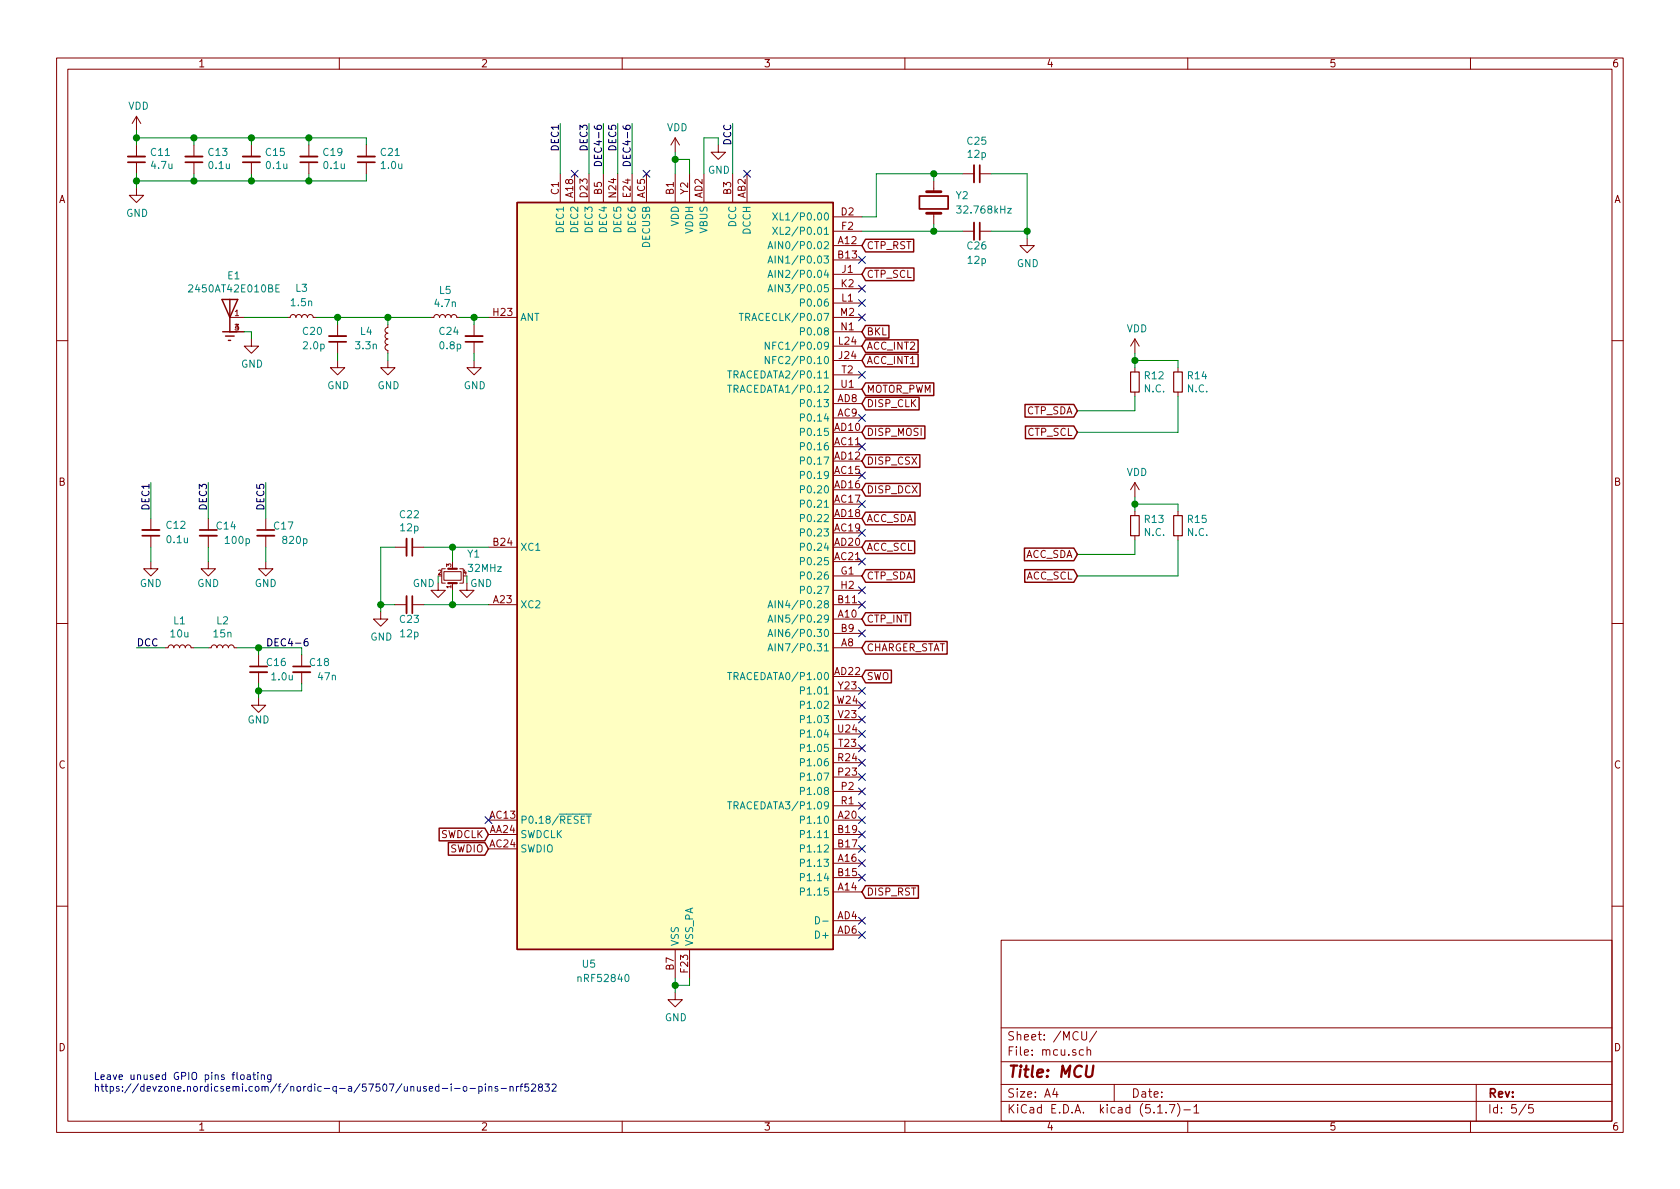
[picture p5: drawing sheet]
<svg xmlns="http://www.w3.org/2000/svg" width="297mm" height="210mm" viewBox="0 0 297 210" stroke-linecap="round" stroke-linejoin="round" font-family="sans-serif">
<g fill="none" stroke="#840000" stroke-width=".18">
<path d="M10 10.3h277v189.9h-277zM12 12.2h273v186.1h-273zM60 10.3v1.9M110 10.3v1.9M160 10.3v1.9M210 10.3v1.9M260 10.3v1.9M24.1 33.3v1.2h1.3l-1.3 1.3-1.2-1.3h1.2M24.1 20.6l-.7 1.2M24.1 20.6v2.5M24.1 25.6v2.1M24.1 28.7v2"/>
<path d="M24.1 20.6l.8 1.2M34.3 25.6v2.1M34.3 28.7v2M44.4 25.6v2.1M44.4 28.7v2M54.6 25.6v2.1M54.6 28.7v2M64.8 25.6v2.1M64.8 28.7v2M99.1 30.7v5.1M101.6 30.7v5.1M104.1 30.7v5.1"/>
<path d="M106.7 30.7v5.1M109.2 30.7v5.1M111.8 30.7v5.1M114.3 30.7v5.1M119.4 24.4v2.5M119.4 30.7v5.1M119.4 24.4l-.8 1.2M119.4 24.4l.7 1.2M121.9 30.7v5.1M124.5 30.7v5.1M127 25.6v1.3h1.3l-1.3 1.3-1.3-1.3h1.3M129.5 30.7v5.1"/>
<path d="M132.1 30.7v5.1M147.3 38.3h5.1M165.1 32v1.9M165.1 37.7v1.9M170.2 30.7h2M173.2 30.7h2.1M40.6 56.1h2.6M40.6 58.7h2.6M44.4 59.9v1.3h1.3l-1.3 1.3-1.2-1.3h1.2M50.8 56.1h.5l.1-.3 .3-.2 .4 .1 .2 .4 .2-.3 .2-.2 .5 .1 .1 .4 .2-.3 .2-.2 .5 .1 .2 .4 .1-.3 .3-.2 .4 .1 .2 .4h.5M59.7 57.4v2M68.6 57.4v.5l-.3 .1-.2 .3 .1 .4 .4 .2-.3 .1-.2 .4 .1 .3 .4 .2-.3 .1-.2 .4 .1 .4 .4 .2-.3 .1-.2 .3 .1 .4 .4 .2v.5"/>
<path d="M76.2 56.1h.5l.1-.3 .3-.2 .4 .1 .2 .4 .2-.3 .2-.2 .5 .1 .1 .4 .2-.3 .2-.2 .5 .1 .2 .4 .1-.3 .3-.2 .4 .1 .2 .4h.5M83.8 57.4v2M86.4 56.1h5M147.3 40.9h5.1M147.3 43.4h5.1M147.3 46h5.1M147.3 56.1h5.1M147.3 48.5h5.1M147.3 51h5.1M147.3 53.6h5.1M147.3 58.7h5.1M170.2 40.9h2"/>
<path d="M173.2 40.9h2.1M181.6 42.2v1.2h1.3l-1.3 1.3-1.3-1.3h1.3M200.7 59.9v2.6M200.7 59.9l-.8 1.3M200.7 59.9l.7 1.3M10 60.2h2M59.7 63.7v1.3h1.3l-1.3 1.3-1.3-1.3h1.3M59.7 60.4v2.1M68.6 63.7v1.3h1.2l-1.2 1.3-1.3-1.3h1.3M83.8 63.7v1.3h1.3l-1.3 1.3-1.3-1.3h1.3M83.8 60.4v2.1M147.3 79h5.1"/>
<path d="M147.3 73.9h5.1M147.3 76.4h5.1M147.3 71.4h5.1M147.3 63.7h5.1M147.3 61.2h5.1M147.3 66.3h5.1M147.3 68.8h5.1M200.7 65v.8M200.7 69.3v.8M208.3 65v.8M208.3 69.3v.8M285 60.2h2"/>
<path d="M26.7 99.3v1.3h1.2l-1.2 1.2-1.3-1.2h1.3M26.7 91.7v2M26.7 94.7v2.1M36.8 99.3v1.3h1.3l-1.3 1.2-1.2-1.2h1.2M36.8 91.7v2M36.8 94.7v2.1M47 99.3v1.3h1.3l-1.3 1.2-1.3-1.2h1.3M47 91.7v2M47 94.7v2.1M69.8 96.8h2.1M72.9 96.8h2M80 99.3v1.3"/>
<path d="M86.4 96.8h5M147.3 84.1h5.1M147.3 89.1h5.1M147.3 94.2h5.1M147.3 99.3h5.1M147.3 81.5h5.1M147.3 86.6h5.1M147.3 91.7h5.1M147.3 96.8h5.1M200.7 85.3v2.6M200.7 90.4v.8M200.7 94.7v.8"/>
<path d="M200.7 85.3l-.8 1.3M200.7 85.3l.7 1.3M208.3 90.4v.8M208.3 94.7v.8M10 110.3h2M29.2 114.5h.5l.1-.3 .3-.2 .5 .2 .1 .3 .2-.3 .2-.2 .5 .2 .1 .3 .2-.3 .3-.2 .4 .2 .2 .3 .1-.3 .3-.2 .4 .2 .2 .3h.5M36.8 114.5h.5l.2-.3 .2-.2 .5 .2 .2 .3 .1-.3 .3-.2 .4 .2 .2 .3 .1-.3 .3-.2 .4 .2 .2 .3 .1-.3 .3-.2 .4 .2 .2 .3h.5M45.7 115.8v2.1M45.7 118.9v2M53.3 115.8v2.1M53.3 118.9v2M67.3 108.2v1.3h1.3l-1.3 1.2-1.3-1.2h1.3"/>
<path d="M69.8 106.9h2.1M72.9 106.9h2M77.5 103.1v1.3h1.2l-1.2 1.3-1.3-1.3h1.3M78.5 101.1h3v1.5h-3zM78.7 100.6h-.6v2.5h.6M80 103.1v1.3M81.3 100.6h.6v2.5h-.6M82.5 103.1v1.3h1.3l-1.3 1.3-1.2-1.3h1.2M86.4 106.9h5M147.3 109.5h5.1M147.3 106.9h5.1M147.3 114.5h5.1"/>
<path d="M147.3 119.6h5.1M147.3 112h5.1M147.3 101.8h5.1M147.3 104.4h5.1M285 110.3h2M45.7 123.4v1.3h1.3l-1.3 1.3-1.3-1.3h1.3M147.3 139.9h5.1M147.3 137.4h5.1M147.3 134.9h5.1M147.3 132.3h5.1M147.3 129.8h5.1M147.3 127.2h5.1"/>
<path d="M147.3 124.7h5.1M147.3 122.2h5.1M86.4 145h5M86.4 147.6h5M86.4 150.1h5M147.3 157.7h5.1M147.3 152.6h5.1M147.3 145h5.1M147.3 147.6h5.1M147.3 150.1h5.1M147.3 155.2h5.1M147.3 142.5h5.1"/>
<path d="M10 160.2h2M119.4 175.5v1.3h1.2l-1.2 1.2-1.3-1.2h1.3M119.4 167.9v5.1M121.9 167.9v5.1M147.3 162.8h5.1M147.3 165.3h5.1M177 166.3h108v32h-108zM285 160.2h2M60 198.3v1.9M110 198.3v1.9M160 198.3v1.9M177 194.8h108"/>
<path d="M177 191.8h108M177 187.8h108M177 181.8h108M186.5 192.5l-.4 1h1M186.8 193v1M191.3 182.4v1.2l.3 .3h.2l.3-.3v-1.2M191.6 185.7l-.5-.1-.3 .3 .1 .6 .2 .1 .5-.1M192.2 185.7l.2-.1 .4 .1v.9M192.2 185.1v1.5M193.9 182.3l-1.3 2M197 191.8v3M204.7 196.8h.8"/>
<path d="M206.2 196.7v.1M206.8 195.3h.9l-.6 1.5M208.2 195.1a1.71 1.71 0 0 1 0 2.3M209.3 196.3h1.2M210 198.3v1.9M211.1 195.8l.4-.5v1.5M211.1 196.8h.9M260 198.3v1.9M261 191.8v6.5M269.8 195.2l-1.2 2M271 195.3h-.7v.7l.2-.1 .5 .1 .1 .2-.1 .5-.2 .1-.5-.1"/>
</g>
<path d="M192.2 188.4l-.2 1.7 .1 .2a.66 .66 0 0 0 1-.2l.2-1.7" fill="none" stroke="#840000" stroke-width=".41"/>
<path d="M199.9 65.8h1.5v3.5h-1.5zM207.5 65.8h1.5v3.5h-1.5zM199.9 91.2h1.5v3.5h-1.5zM207.5 91.2h1.5v3.5h-1.5z" fill="none" stroke="#840000" stroke-width=".2"/>
<g fill="none" stroke="#840000" stroke-width=".33">
<path d="M22.6 27.7h3.1M32.8 27.7h3M42.9 27.7h3.1M53.1 27.7h3M63.2 27.7h3.1M172.2 29.2v3.1M172.2 39.4v3M58.2 59.4h3M82.3 59.4h3M25.1 93.7h3.1M35.3 94.7h3.1M45.5 94.7h3"/>
<path d="M71.9 95.2v3.1M44.2 118.9h3M51.8 118.9h3.1M71.9 105.4v3.1"/>
</g>
<g fill="none" stroke="#840000" stroke-width=".3">
<path d="M22.6 28.7h3.1M32.8 28.7h3M42.9 28.7h3.1M53.1 28.7h3M63.2 28.7h3.1M162.6 34.7h5v2.3h-5zM173.2 29.2v3.1M173.2 39.4v3M58.2 60.4h3M82.3 60.4h3M25.1 94.7h3.1M35.3 93.7h3.1"/>
<path d="M45.5 93.7h3M72.9 95.2v3.1M44.2 117.9h3M51.8 117.9h3.1M72.9 105.4v3.1"/>
</g>
<path d="M91.4 35.8h55.9v132.1h-55.9z" fill="#ffffc2" stroke="#ffffc2" stroke-width=".18"/>
<g fill="none" stroke="#840000" stroke-width=".25">
<path d="M91.4 35.8h55.9v132.1h-55.9zM39.2 53h2.8l-1.4 3.1zM39.4 58.7h2.5M39.9 59.4h1.5M40.6 53v5.7M153 47.4h8.6v2.2h-8.6l-.6-1.1zM153 57.6h4.2v2.2h-4.2l-.6-1.1zM153 42.3h8.5v2.2h-8.5l-.6-1.1zM40.4 60.2h.4M153 67.7h12.1v2.2h-12.1l-.6-1.1zM153 75.3h10.5v2.3h-10.5l-.6-1.2zM153 70.3h9.5v2.2h-9.5l-.6-1.1z"/>
<path d="M153 62.6h9.3v2.3h-9.3l-.6-1.2zM153 60.1h9.3v2.2h-9.3l-.6-1.1zM181.2 71.5h8.7l.6 1.1-.6 1.2h-8.7zM181.3 75.3h8.6l.6 1.1-.6 1.2h-8.6zM153 85.5h9.7v2.2h-9.7l-.6-1.1zM153 80.4h9.6v2.2h-9.6l-.6-1.1zM153 90.6h8.8v2.2h-8.8l-.6-1.1zM153 95.7h8.7v2.2h-8.7l-.6-1.1zM181.1 96.9h8.8l.6 1.1-.6 1.2h-8.8zM153 100.7h8.7v2.3h-8.7l-.6-1.2zM153 108.4h8v2.2h-8l-.6-1.1zM153 113.4h14.5v2.3h-14.5l-.6-1.2z"/>
<path d="M153 118.5h4.6v2.2h-4.6l-.6-1.1zM181.2 100.7h8.7l.6 1.1-.6 1.2h-8.7zM77.6 146.5h8.1l.7 1.1-.7 1.1h-8.1zM79.3 149h6.4l.7 1.1-.7 1.1h-6.4zM153 156.6h9.4v2.2h-9.4l-.6-1.1z"/>
</g>
<g fill="none" stroke="#008484" stroke-width=".18">
<path d="M136.6 37.6l.9 1.3M137.5 37.6l-.9 1.3M169.1 36.4h.8l-.4 .5 .4 .1v.6l-.2 .1-.6-.1M178.2 36.8h.6l-.6 .9h.6M33.4 50.5l.4-.1 .3 .3-.8 .9h.8M48.8 51h.4M49.4 50.4h-.6v1.2h.6M130.7 55.4h.7M131.1 55.4v1.3M135.8 44l.4-1.3 .4 1.3M135.8 46.5l.4-1.2 .4 1.2M135.8 49.1l.4-1.3 .4 1.3"/>
<path d="M135.8 51.6l.4-1.3 .4 1.3M135.9 43.6h.6M135.9 46.2h.6M135.9 48.7h.6M135.9 51.3h.6M136.6 40.2l.9 1.2M137.1 42.7v1.3M137.1 45.3v1.2M137.1 47.8v1.3M137.1 50.3v1.3M137.5 40.2l-.9 1.2M141.5 53.5h.6l.1-.5-.2-.1h-.5v1.2"/>
<path d="M141.5 58.6h.6l.1-.5-.2-.1h-.5v1.2M128.7 65.6h.7M128.7 68.1h.7M129 65.6v1.2M129 68.1v1.3M136 63v1.3l-.7-1.3v1.3M136 60.5v1.3l-.7-1.3v1.3M141.5 78.9h.6l.1-.5-.2-.1h-.5v1.2M141.5 73.9l.6-.1 .1-.5-.2-.1h-.5v1.3M141.5 76.4l.6-.1 .1-.4-.2-.2h-.5v1.3M141.5 71.3h.6l.1-.5-.2-.1h-.5v1.2M141.5 84h.6l.1-.5-.2-.1h-.5v1.2"/>
<path d="M141.5 89.1l.6-.1 .1-.4-.2-.2h-.5v1.3M141.5 94.2l.6-.1 .1-.5-.2-.1h-.5v1.3M141.5 99.3l.6-.1 .1-.5-.2-.1h-.5v1.3M141.5 81.5l.6-.1 .1-.5-.2-.1h-.5v1.3M141.5 86.6l.6-.1 .1-.5-.2-.1h-.5v1.3M141.5 91.6h.6l.1-.5-.2-.1h-.5v1.2M141.5 96.7h.6l.1-.5-.2-.1h-.5v1.2M128.7 118.9h.7M129 118.9v1.3M135.8 110l.4-1.2 .4 1.2M135.8 115.1l.4-1.3 .4 1.3M135.8 107.5l.4-1.3 .4 1.3"/>
<path d="M135.8 112.6l.4-1.3 .4 1.3M135.9 109.7h.6M135.9 114.8h.6M135.9 107.1h.6M135.9 112.2h.6M137.1 106.2v1.3M137.1 108.8v1.2M137.1 111.3v1.3M137.1 113.8v1.3M141.5 101.8l.6-.1 .1-.4-.2-.2h-.5v1.3M141.5 104.3h.6l.1-.5-.2-.1h-.5v1.2M141.5 139.9l.6-.1 .1-.4-.2-.2h-.5v1.3"/>
<path d="M141.5 137.4l.6-.1 .1-.5-.2-.1h-.5v1.3M141.5 134.8h.6l.1-.5-.2-.1h-.5v1.2M141.5 132.3l.6-.1 .1-.5-.2-.1h-.5v1.3M141.5 129.7h.6l.1-.5-.2-.1h-.5v1.2M141.5 127.2l.6-.1 .1-.4-.2-.2h-.5v1.3M141.5 124.7l.6-.1 .1-.5-.2-.1h-.5v1.3M141.5 122.1h.6l.1-.5-.2-.1h-.5v1.2M102.5 144h2.1M103.7 144.3h.8M104.1 144.3v1.3M128.7 141.8h.7M129 141.8v1.2"/>
<path d="M141.5 157.7l.6-.1 .1-.5-.2-.1h-.5v1.3M141.5 152.6l.6-.1 .1-.4-.2-.2h-.5v1.3M141.5 145l.6-.1 .1-.5-.2-.1h-.5v1.3M141.5 155.1h.6l.1-.5-.2-.1h-.5v1.2M141.5 150.1l.6-.1 .1-.5-.2-.1h-.5v1.3M141.5 147.5h.6l.1-.5-.2-.1h-.5v1.2M144.2 162.1a.64 .64 0 0 1 .7 .6 .64 .64 0 0 1-.7 .7zM145.5 162.9h.9"/>
</g>
<path d="M163.8 33.9h2.6M163.8 37.7h2.6" fill="none" stroke="#840000" stroke-width=".51"/>
<path d="M79.2 103.1h1.6M79.2 100.6h1.6" fill="none" stroke="#840000" stroke-width=".38"/>
<g fill="none" stroke="#008400" stroke-width=".18">
<path d="M24.1 24.4h40.7v1.2M24.1 23.1v2.5M24.1 30.7v2.6M34.3 24.4v1.2M34.3 30.7v1.3M44.4 24.4v1.2M44.4 30.7v1.3M54.6 24.4v1.2M54.6 30.7v1.3M64.8 30.7v1.3h-40.7M99.1 21.8v8.9M104.1 21.8v8.9"/>
<path d="M106.7 21.8v8.9M109.2 21.8v8.9M111.8 21.8v8.9M119.4 28.2h2.5v2.5M119.4 26.9v3.8M127 25.6v-1.2h-2.5v6.3M129.5 21.8v8.9M165.1 30.7v1.3M165.1 39.6v1.3M170.2 30.7h-15.3v7.6h-2.5M175.3 30.7h6.3v11.5M43.2 56.1h7.6"/>
<path d="M43.2 58.7h1.2v1.2M55.9 56.1h20.3M59.7 56.1v1.3M68.6 56.1v1.3M81.3 56.1h5.1M83.8 56.1v1.3M152.4 40.9h17.8M175.3 40.9h6.3M59.7 62.5v1.2M68.6 62.5v1.2M83.8 62.5v1.2M200.7 62.5v2.5"/>
<path d="M200.7 70.1v2.5h-10.2M200.7 63.7h7.6v1.3M208.3 70.1v6.3h-17.8M26.7 85.3v6.4M26.7 96.8v2.5M36.8 85.3v6.4M36.8 96.8v2.5M47 85.3v6.4M47 96.8v2.5M69.8 96.8h-2.5v11.4M74.9 96.8h11.5M80 96.8v2.5"/>
<path d="M200.7 87.9v2.5M200.7 95.5v2.5h-10.2M200.7 89.1h7.6v1.3M208.3 95.5v6.3h-17.8M24.1 114.5h5.1M34.3 114.5h2.5M41.9 114.5h11.4v1.3M45.7 114.5v1.3M67.3 106.9h2.5M74.9 106.9h11.5M77.5 101.8v1.3M80 104.4v2.5"/>
<path d="M82.5 101.8v1.3M45.7 120.9v2.5M53.3 120.9v1.3h-7.6M119.4 173v2.5M121.9 173v1.2h-2.5"/>
</g>
<path d="M105.3 28.7a.67 .67 0 0 1 .7-.1 .67 .67 0 0 1 .3 .7h-1.2zM110.3 28.7a.67 .67 0 0 1 .8-.1 .67 .67 0 0 1 .3 .7h-1.2zM54.4 112.9l-.4 .1a.87 .87 0 0 0 0 1.2l.4-.1v-.5l-.4-.2-.2 .3" fill="none" stroke="#000" stroke-width=".18"/>
<g fill="none" stroke="#0000c2" stroke-width=".18">
<path d="M42.6 190.1h.4l.2 .2v.4l-.2 .2-.4-.1-.1-.1zM43.7 190.1h.5l.1 .8M44.3 190.4h-.5l-.1 .2 .1 .3 .5-.1M44.7 190.1h.5M44.9 189.6v1.1l.3 .2M45.6 189.6v.2M45.6 190.1v.8M46.2 190.2l.2-.1h.3l.1 .8M46.2 190.1v.8M47.9 190.1v1l-.2 .2h-.4M47.9 190.1h-.4l-.2 .2 .1 .5h.5M77.6 192.2l-.4-.1-.2 .2 .1 .6h.5"/>
<path d="M77.6 191.7v1.3M78.2 192.5h1M79.8 191.7v.1M79.8 192.1v.9M80.4 192.5h1M81.9 192.2l.2-.1 .4 .1v.5l-.1 .2-.3 .1-.2-.2zM83.1 192.5h1M84.7 192.2l.3-.1 .3 .2-.1 .6h-.5M84.7 192.1v1.3M85.8 191.7v.1M85.8 192.1v.9M86.4 192.2l.2-.1 .3 .1 .1 .8"/>
<path d="M86.4 192.1v.9M88 192.2l-.3-.1-.2 .2 .1 .2 .4 .1v.3h-.5M88.6 192.5h1M90.2 192.2l.1-.1 .4 .1v.8M90.2 192.1v.9M91.3 192.1v.9M91.7 192.1l-.4 .2M91.9 192.1h.5M92.4 191.7l-.3 .2v1.1M93.4 191.7h-.6v.6l.2-.1 .4 .1v.5l-.1 .2-.5-.2M94 191.8l.5-.1 .2 .3-.8 1h.8M95.4 192.2l-.2-.1v-.3l.2-.1 .4 .1 .1 .3-.6 .2-.1 .2v.2l.2 .3 .4-.1 .1-.2v-.4l-.2-.1"/>
<path d="M96.3 191.7h.8l-.4 .5 .4 .1v.5l-.2 .2-.6-.2M97.6 191.8l.5-.1 .2 .3-.7 1h.7"/>
</g>
<g fill="#008400" stroke="#008400" stroke-width=".25">
<circle cx="34.3" cy="32" r=".51"/>
<circle cx="24.1" cy="24.4" r=".51"/>
<circle cx="24.1" cy="32" r=".51"/>
<circle cx="34.3" cy="24.4" r=".51"/>
<circle cx="119.4" cy="28.2" r=".51"/>
<circle cx="59.7" cy="56.1" r=".51"/>
<circle cx="181.6" cy="40.9" r=".51"/>
<circle cx="165.1" cy="40.9" r=".51"/>
<circle cx="165.1" cy="30.7" r=".51"/>
<circle cx="67.3" cy="106.9" r=".51"/>
<circle cx="80" cy="106.9" r=".51"/>
<circle cx="80" cy="96.8" r=".51"/>
<circle cx="44.5" cy="24.4" r=".51"/>
<circle cx="44.5" cy="32" r=".51"/>
<circle cx="54.6" cy="24.4" r=".51"/>
<circle cx="54.6" cy="32" r=".51"/>
<circle cx="119.4" cy="174.2" r=".51"/>
<circle cx="83.8" cy="56.1" r=".51"/>
<circle cx="200.7" cy="89.1" r=".51"/>
<circle cx="200.7" cy="63.7" r=".51"/>
<circle cx="45.7" cy="122.2" r=".51"/>
<circle cx="45.7" cy="114.5" r=".51"/>
<circle cx="68.6" cy="56.1" r=".51"/>
</g>
<g fill="none" stroke="#000084" stroke-width=".18">
<path d="M101 30.1l1.2 1.2M102.2 30.1l-1.2 1.2M113.7 30.1l1.2 1.2M114.9 30.1l-1.2 1.2M131.5 30.1l1.2 1.2M132.7 30.1l-1.2 1.2M151.8 53l1.2 1.2M151.8 45.4l1.2 1.2M151.8 50.4l1.2 1.3M151.8 55.5l1.2 1.2M153 53l-1.2 1.2M153 45.4l-1.2 1.2"/>
<path d="M153 50.4l-1.2 1.3M153 55.5l-1.2 1.2M151.8 65.7l1.2 1.2M151.8 73.3l1.2 1.2M151.8 78.4l1.2 1.2M153 65.7l-1.2 1.2M153 73.3l-1.2 1.2M153 78.4l-1.2 1.2M151.8 83.5l1.2 1.2M151.8 88.5l1.2 1.3M151.8 93.6l1.2 1.2M151.8 98.7l1.2 1.2"/>
<path d="M153 83.5l-1.2 1.2M153 88.5l-1.2 1.3M153 93.6l-1.2 1.2M153 98.7l-1.2 1.2M151.8 103.8l1.2 1.2M151.8 106.3l1.2 1.2M151.8 111.4l1.2 1.2M153 103.8l-1.2 1.2M153 106.3l-1.2 1.2M153 111.4l-1.2 1.2M151.8 121.6l1.2 1.2M151.8 124.1l1.2 1.2"/>
<path d="M151.8 126.6l1.2 1.3M151.8 129.2l1.2 1.2M151.8 131.7l1.2 1.2M151.8 134.3l1.2 1.2M151.8 136.8l1.2 1.2M151.8 139.3l1.2 1.3M153 121.6l-1.2 1.2M153 124.1l-1.2 1.2M153 126.6l-1.2 1.3M153 129.2l-1.2 1.2M153 131.7l-1.2 1.2M153 134.3l-1.2 1.2"/>
<path d="M153 136.8l-1.2 1.2M153 139.3l-1.2 1.3M85.8 144.4l1.2 1.2M87 144.4l-1.2 1.2M151.8 154.6l1.2 1.2M151.8 141.9l1.2 1.2M151.8 144.4l1.2 1.2M151.8 147l1.2 1.2M151.8 149.5l1.2 1.2M151.8 152l1.2 1.3M153 154.6l-1.2 1.2M153 141.9l-1.2 1.2"/>
<path d="M153 144.4l-1.2 1.2M153 147l-1.2 1.2M153 149.5l-1.2 1.2M153 152l-1.2 1.3M151.8 162.2l1.2 1.2M151.8 164.7l1.2 1.3M153 162.2l-1.2 1.2M153 164.7l-1.2 1.3"/>
</g>
<text font-size="2.8" fill="#840000" x="178" y="190.5">Title: MCU</text>
<g font-size="2.1" fill="#840000">
<text x="178" y="184">Sheet: /MCU/</text>
<text x="178" y="186.7">File: mcu.sch</text>
<text x="178" y="196.9">KiCad E.D.A. kicad (5.1.7)-1</text>
<text x="178" y="194.1">Size: A4</text>
<text x="200" y="194.1">Date:</text>
<text x="263" y="194.1">Rev:</text>
<text x="263" y="196.9">Id: 5/5</text>
</g>
<g font-size="1.8" fill="#840000">
<text x="35" y="11.9">1</text>
<text x="85" y="11.9">2</text>
<text x="135" y="11.9">3</text>
<text x="185" y="11.9">4</text>
<text x="235" y="11.9">5</text>
<text x="285" y="11.9">6</text>
<text x="10.4" y="35.9">A</text>
<text x="98.8" y="34.4" transform="rotate(-90 98.8 34.4)">C1</text>
<text x="101.3" y="34.9" transform="rotate(-90 101.3 34.9)">A18</text>
<text x="103.9" y="34.9" transform="rotate(-90 103.9 34.9)">D23</text>
<text x="106.4" y="34.4" transform="rotate(-90 106.4 34.4)">B5</text>
<text x="109" y="34.9" transform="rotate(-90 109 34.9)">N24</text>
<text x="111.5" y="34.8" transform="rotate(-90 111.5 34.8)">E24</text>
<text x="114" y="35" transform="rotate(-90 114 35)">AC5</text>
<text x="119.1" y="34.4" transform="rotate(-90 119.1 34.4)">B1</text>
<text x="121.7" y="34.3" transform="rotate(-90 121.7 34.3)">Y2</text>
<text x="124.2" y="35" transform="rotate(-90 124.2 35)">AD2</text>
<text x="129.3" y="34.4" transform="rotate(-90 129.3 34.4)">B3</text>
<text x="131.8" y="35" transform="rotate(-90 131.8 35)">AB2</text>
<text x="285.4" y="35.9">A</text>
<text x="148.7" y="38.1">D2</text>
<text x="148.8" y="40.6">F2</text>
<text x="148.2" y="43.2">A12</text>
<text x="148.2" y="45.7">B13</text>
<text x="153.2" y="44.1">CTP_RST</text>
<text x="148.7" y="50.8">K2</text>
<text x="148.8" y="53.3">L1</text>
<text x="148.9" y="48.3">J1</text>
<text x="153.2" y="49.1">CTP_SCL</text>
<text x="87.3" y="55.9">H23</text>
<text x="148.6" y="55.9">M2</text>
<text x="148.7" y="58.4">N1</text>
<text x="153.2" y="59.3">BKL</text>
<text x="148.3" y="61">L24</text>
<text x="148.4" y="63.5">J24</text>
<text x="153.2" y="64.4">ACC_INT1</text>
<text x="153.2" y="61.8">ACC_INT2</text>
<text x="148.1" y="71.1">AD8</text>
<text x="148.7" y="68.6">U1</text>
<text x="148.8" y="66">T2</text>
<text x="153.2" y="69.5">MOTOR_PWM</text>
<text x="147.6" y="76.2">AD10</text>
<text x="148.1" y="73.7">AC9</text>
<text x="153.2" y="77.1">DISP_MOSI</text>
<text x="153.2" y="72">DISP_CLK</text>
<text x="181.5" y="73.3">CTP_SDA</text>
<text x="181.7" y="77.1">CTP_SCL</text>
<text x="147.6" y="78.7">AC11</text>
<text x="147.6" y="83.8">AC15</text>
<text x="147.6" y="81.3">AD12</text>
<text x="153.2" y="82.2">DISP_CSX</text>
<text x="10.4" y="85.9">B</text>
<text x="147.6" y="88.9">AC17</text>
<text x="147.6" y="86.4">AD16</text>
<text x="153.2" y="87.2">DISP_DCX</text>
<text x="285.4" y="85.9">B</text>
<text x="147.6" y="94">AC19</text>
<text x="147.6" y="91.4">AD18</text>
<text x="153.2" y="92.3">ACC_SDA</text>
<text x="87.3" y="96.5">B24</text>
<text x="147.6" y="99.1">AC21</text>
<text x="147.6" y="96.5">AD20</text>
<text x="148.7" y="101.6">G1</text>
<text x="153.2" y="97.4">ACC_SCL</text>
<text x="181.2" y="98.7">ACC_SDA</text>
<text x="87.3" y="106.7">A23</text>
<text x="148.2" y="106.7">B11</text>
<text x="148.7" y="104.1">H2</text>
<text x="153.2" y="102.5">CTP_SDA</text>
<text x="181.4" y="102.5">ACC_SCL</text>
<text x="148.2" y="109.2">A10</text>
<text x="148.7" y="111.8">B9</text>
<text x="153.2" y="110.1">CTP_INT</text>
<text x="147.6" y="119.4">AD22</text>
<text x="148.7" y="114.3">A8</text>
<text x="153.2" y="115.2">CHARGER_STAT</text>
<text x="148.1" y="124.5">W24</text>
<text x="148.3" y="121.9">Y23</text>
<text x="153.2" y="120.3">SWO</text>
<text x="148.2" y="129.5">U24</text>
<text x="148.3" y="127">V23</text>
<text x="10.4" y="135.9">C</text>
<text x="148.2" y="134.6">R24</text>
<text x="148.3" y="137.2">P23</text>
<text x="148.3" y="132.1">T23</text>
<text x="285.4" y="135.9">C</text>
<text x="148.7" y="142.2">R1</text>
<text x="148.8" y="139.7">P2</text>
<text x="77.8" y="148.2">SWDCLK</text>
<text x="86.6" y="147.3">AA24</text>
<text x="86.6" y="144.8">AC13</text>
<text x="86.6" y="149.9">AC24</text>
<text x="148.2" y="144.8">A20</text>
<text x="148.2" y="149.9">B17</text>
<text x="148.2" y="147.3">B19</text>
<text x="79.6" y="150.7">SWDIO</text>
<text x="148.2" y="152.4">A16</text>
<text x="148.2" y="154.9">B15</text>
<text x="148.2" y="157.5">A14</text>
<text x="153.2" y="158.4">DISP_RST</text>
<text x="148.1" y="162.6">AD4</text>
<text x="148.1" y="165.1">AD6</text>
<text x="119.1" y="171.5" transform="rotate(-90 119.1 171.5)">B7</text>
<text x="121.7" y="172" transform="rotate(-90 121.7 172)">F23</text>
<text x="10.4" y="185.9">D</text>
<text x="285.4" y="185.9">D</text>
<text x="35" y="199.9">1</text>
<text x="85" y="199.9">2</text>
<text x="135" y="199.9">3</text>
<text x="185" y="199.9">4</text>
<text x="235" y="199.9">5</text>
<text x="285" y="199.9">6</text>
</g>
<g font-size="1.8" fill="#008484">
<text x="22.7" y="19.4">VDD</text>
<text x="117.9" y="23.2">VDD</text>
<text x="26.7" y="27.6">C11</text>
<text x="26.9" y="29.9">4.7u</text>
<text x="36.9" y="27.6">C13</text>
<text x="37" y="29.9">0.1u</text>
<text x="47.1" y="27.6">C15</text>
<text x="47.2" y="29.9">0.1u</text>
<text x="57.2" y="27.6">C19</text>
<text x="57.4" y="29.9">0.1u</text>
<text x="67.4" y="27.6">C21</text>
<text x="67.5" y="29.9">1.0u</text>
<text x="171.1" y="25.6">C25</text>
<text x="171.2" y="27.9">12p</text>
<text x="125.2" y="30.7">GND</text>
<text x="169.1" y="35.2">Y2</text>
<text x="22.3" y="38.3">GND</text>
<text x="99.7" y="41" transform="rotate(-90 99.7 41)">DEC1</text>
<text x="102.2" y="41" transform="rotate(-90 102.2 41)">DEC2</text>
<text x="104.8" y="41" transform="rotate(-90 104.8 41)">DEC3</text>
<text x="107.3" y="41" transform="rotate(-90 107.3 41)">DEC4</text>
<text x="109.9" y="41" transform="rotate(-90 109.9 41)">DEC5</text>
<text x="112.4" y="41" transform="rotate(-90 112.4 41)">DEC6</text>
<text x="120" y="40.1" transform="rotate(-90 120 40.1)">VDD</text>
<text x="122.6" y="41.3" transform="rotate(-90 122.6 41.3)">VDDH</text>
<text x="125.1" y="41.2" transform="rotate(-90 125.1 41.2)">VBUS</text>
<text x="130.2" y="40.2" transform="rotate(-90 130.2 40.2)">DCC</text>
<text x="132.7" y="41.4" transform="rotate(-90 132.7 41.4)">DCCH</text>
<text x="138.5" y="39">XL1/P0.00</text>
<text x="138.5" y="41.5">XL2/P0.01</text>
<text x="169.7" y="37.8">32.768kHz</text>
<text x="114.9" y="43.8" transform="rotate(-90 114.9 43.8)">DECUSB</text>
<text x="137.7" y="44.1">AIN0/P0.02</text>
<text x="137.7" y="46.6">AIN1/P0.03</text>
<text x="171.1" y="44.1">C26</text>
<text x="171.2" y="46.7">12p</text>
<text x="179.8" y="47.2">GND</text>
<text x="34" y="51.7">2450AT42E010BE</text>
<text x="40.3" y="49.4">E1</text>
<text x="52.3" y="51.6">L3</text>
<text x="77.7" y="52">L5</text>
<text x="137.7" y="49.1">AIN2/P0.04</text>
<text x="137.7" y="51.7">AIN3/P0.05</text>
<text x="51.6" y="54.1">1.5n</text>
<text x="53.6" y="59.2">C20</text>
<text x="63.8" y="59.2">L4</text>
<text x="77" y="54.3">4.7n</text>
<text x="77.7" y="59.2">C24</text>
<text x="91.9" y="56.8">ANT</text>
<text x="132" y="56.8">TRACECLK/P0.07</text>
<text x="142.2" y="54.2">P0.06</text>
<text x="142.2" y="59.3">P0.08</text>
<text x="199.2" y="58.8">VDD</text>
<text x="42.6" y="65">GND</text>
<text x="53.7" y="61.8">2.0p</text>
<text x="63" y="61.8">3.3n</text>
<text x="77.9" y="61.8">0.8p</text>
<text x="137.1" y="64.4">NFC2/P0.10</text>
<text x="137.1" y="61.8">NFC1/P0.09</text>
<text x="57.9" y="68.8">GND</text>
<text x="66.8" y="68.8">GND</text>
<text x="82" y="68.8">GND</text>
<text x="129.7" y="66.9">TRACEDATA2/P0.11</text>
<text x="129.7" y="69.5">TRACEDATA1/P0.12</text>
<text x="202.4" y="69.4">N.C.</text>
<text x="202.4" y="67.1">R12</text>
<text x="210" y="69.4">N.C.</text>
<text x="210.1" y="67.1">R14</text>
<text x="142.2" y="74.5">P0.14</text>
<text x="142.2" y="77.1">P0.15</text>
<text x="142.2" y="72">P0.13</text>
<text x="142.2" y="79.6">P0.16</text>
<text x="142.2" y="82.2">P0.17</text>
<text x="142.2" y="84.7">P0.19</text>
<text x="142.2" y="89.8">P0.21</text>
<text x="142.2" y="87.2">P0.20</text>
<text x="199.2" y="84.2">VDD</text>
<text x="29.5" y="93.5">C12</text>
<text x="38.4" y="93.6">C14</text>
<text x="48.5" y="93.6">C17</text>
<text x="70.8" y="91.6">C22</text>
<text x="70.9" y="93.9">12p</text>
<text x="142.2" y="94.9">P0.23</text>
<text x="142.2" y="92.3">P0.22</text>
<text x="202.4" y="94.8">N.C.</text>
<text x="202.4" y="92.5">R13</text>
<text x="210" y="94.8">N.C.</text>
<text x="210.1" y="92.5">R15</text>
<text x="29.6" y="96.1">0.1u</text>
<text x="40" y="96.2">100p</text>
<text x="50.1" y="96.2">820p</text>
<text x="82.7" y="98.6">Y1</text>
<text x="82.9" y="101.1">32MHz</text>
<text x="91.9" y="97.4">XC1</text>
<text x="142.2" y="99.9">P0.25</text>
<text x="142.2" y="97.4">P0.24</text>
<text x="24.7" y="103.8">GND</text>
<text x="34.9" y="103.8">GND</text>
<text x="45" y="103.8">GND</text>
<text x="73" y="103.8">GND</text>
<text x="83.1" y="103.8">GND</text>
<text x="91.9" y="107.6">XC2</text>
<text x="137.7" y="107.6">AIN4/P0.28</text>
<text x="142.2" y="102.5">P0.26</text>
<text x="142.2" y="105">P0.27</text>
<text x="30.2" y="112.7">10u</text>
<text x="30.7" y="110.4">L1</text>
<text x="37.8" y="112.7">15n</text>
<text x="38.4" y="110.4">L2</text>
<text x="65.5" y="113.3">GND</text>
<text x="70.8" y="110.2">C23</text>
<text x="70.9" y="112.7">12p</text>
<text x="137.7" y="110.1">AIN5/P0.29</text>
<text x="137.7" y="112.6">AIN6/P0.30</text>
<text x="47.2" y="117.8">C16</text>
<text x="54.9" y="117.8">C18</text>
<text x="137.7" y="115.2">AIN7/P0.31</text>
<text x="48.2" y="120.3">1.0u</text>
<text x="56.3" y="120.3">47n</text>
<text x="129.7" y="120.3">TRACEDATA0/P1.00</text>
<text x="142.2" y="125.3">P1.02</text>
<text x="142.2" y="122.8">P1.01</text>
<text x="43.8" y="127.9">GND</text>
<text x="142.2" y="130.4">P1.04</text>
<text x="142.2" y="127.9">P1.03</text>
<text x="142.2" y="135.5">P1.06</text>
<text x="142.2" y="133">P1.05</text>
<text x="129.7" y="143.1">TRACEDATA3/P1.09</text>
<text x="142.2" y="140.6">P1.08</text>
<text x="142.2" y="138">P1.07</text>
<text x="91.9" y="148.2">SWDCLK</text>
<text x="91.9" y="145.7">P0.18/RESET</text>
<text x="142.2" y="145.7">P1.10</text>
<text x="142.2" y="148.2">P1.11</text>
<text x="91.9" y="150.7">SWDIO</text>
<text x="142.2" y="153.3">P1.13</text>
<text x="142.2" y="155.8">P1.14</text>
<text x="142.2" y="150.7">P1.12</text>
<text x="142.2" y="158.4">P1.15</text>
<text x="120" y="167.4" transform="rotate(-90 120 167.4)">VSS</text>
<text x="122.6" y="167.4" transform="rotate(-90 122.6 167.4)">VSS_PA</text>
<text x="144.5" y="166">D+</text>
<text x="102.5" y="173.7">nRF52840</text>
<text x="103" y="171.1">U5</text>
<text x="117.6" y="180.6">GND</text>
</g>
<g font-size="1.8">
<text x="98.8" y="26.6" transform="rotate(-90 98.8 26.6)">DEC1</text>
<text x="103.9" y="26.6" transform="rotate(-90 103.9 26.6)">DEC3</text>
<text x="106.4" y="28.1" transform="rotate(-90 106.4 28.1)">DEC4-6</text>
<text x="109" y="26.6" transform="rotate(-90 109 26.6)">DEC5</text>
<text x="111.5" y="28.1" transform="rotate(-90 111.5 28.1)">DEC4-6</text>
<text x="129.3" y="25.7" transform="rotate(-90 129.3 25.7)">DCC</text>
<text x="26.4" y="90.1" transform="rotate(-90 26.4 90.1)">DEC1</text>
<text x="36.6" y="90.1" transform="rotate(-90 36.6 90.1)">DEC3</text>
<text x="46.7" y="90.1" transform="rotate(-90 46.7 90.1)">DEC5</text>
<text x="24.1" y="114.3">DCC</text>
<text x="47" y="114.3">DEC4-6</text>
</g>
<g font-size="1.8" fill="#0000c2">
<text x="16.5" y="191">Leave unused GPIO pins floating</text>
<text x="16.5" y="193">https://devzone.nordicsemi.com/f/nordic-q-a/57507/unused-i-o-pins-nrf52832</text>
</g>
<g font-size="1.4" fill="#840000">
<text x="41.5" y="55.9">1</text>
<text x="41.5" y="58.4">4</text>
</g>
<g font-size="1.1" fill="#840000">
<text x="77.5" y="101.6">2</text>
<text x="79.8" y="100.2" transform="rotate(-90 79.8 100.2)">3</text>
<text x="81.9" y="101.6">4</text>
<text x="79.8" y="104" transform="rotate(-90 79.8 104)">1</text>
</g>
</svg>
